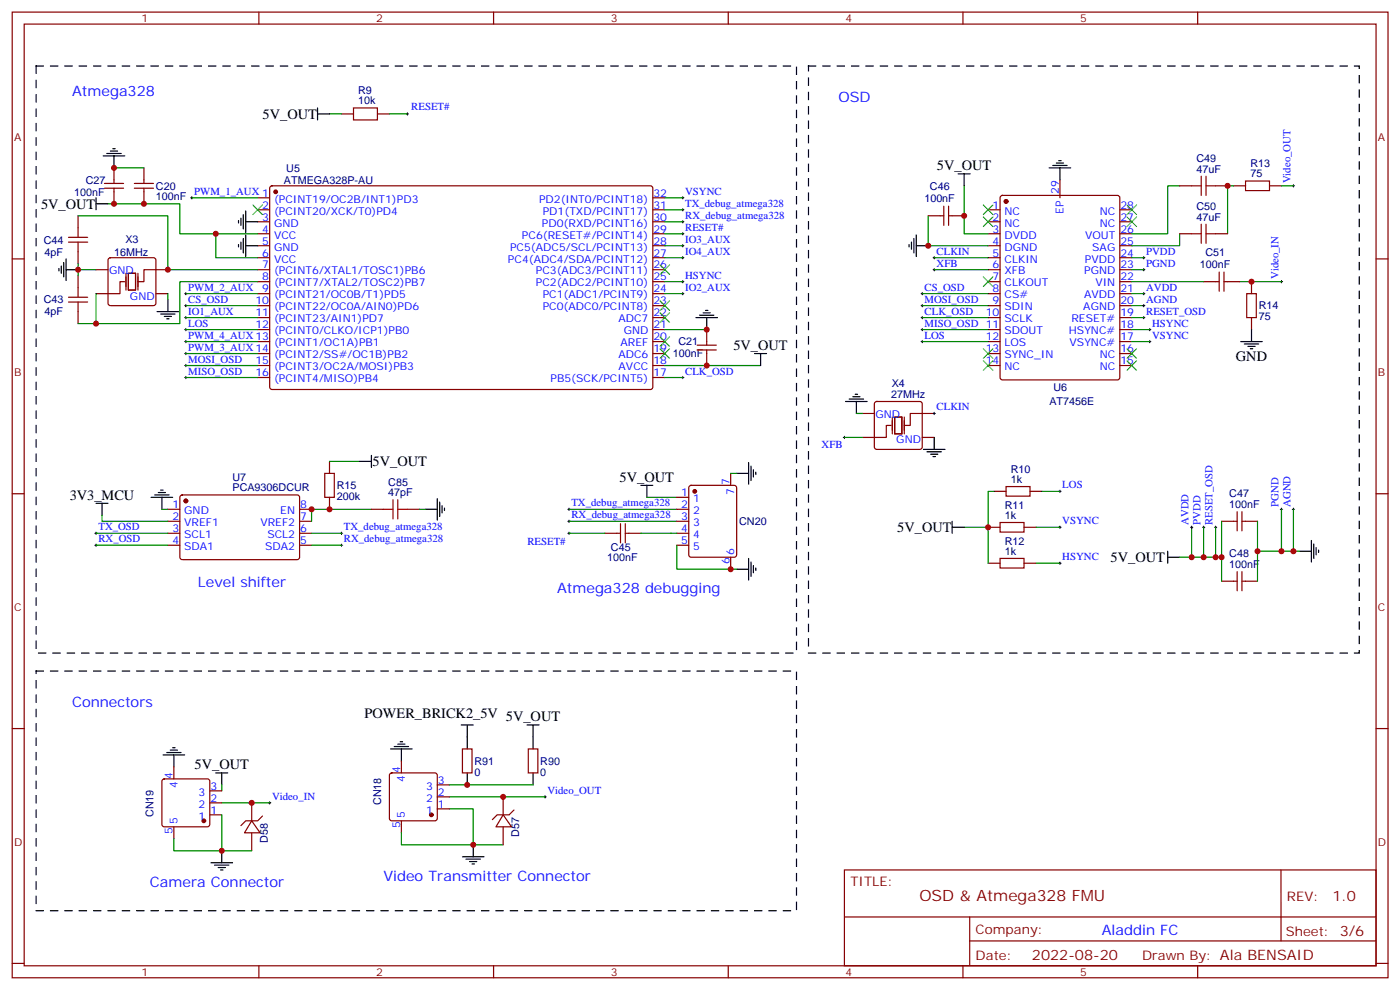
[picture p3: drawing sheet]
<svg xmlns="http://www.w3.org/2000/svg" width="412mm" height="292mm" viewBox="0 0 412 292" stroke-linecap="round" stroke-linejoin="round" font-family="sans-serif">
<g fill="none" stroke="#870000" stroke-width=".35">
<path d="M3.6 3.6h405.3v284.3h-405.3zM7.1 7.1h398.3v277.3h-398.3zM76.3 3.6v3.5M145.4 3.6v3.5M214.6 3.6v3.5M283.7 3.6v3.5M352.8 3.6v3.5M100.6 33.5h3.5M104.1 31.8h7.1v3.5h-7.1zM111.2 33.5h3.5M30.8 55.4h5.6M30.8 54h5.6"/>
<path d="M33.6 49.4v4.6M33.6 55.4v4.6M39.6 55.4h5.6M39.6 54h5.6M42.4 49.4v4.6M42.4 55.4v4.6M75.9 58.2h3.5M79.7 54.9l.5-.2 111.7 .1 .4 .6v58.9l-.7 .4-111.7-.1-.5-.6v-58.6zM192.3 58.2h3.6M294.9 57.7l.4-.2h33.9l.7 .5v53.2l-.4 .6-34.2 .1-.6-.5-.1-53.2zM312.3 53v5.2M347.6 54.7h3.5"/>
<path d="M358.1 54.7h3.6M363.4 54.7h3.6M367 53.3h7v2.8h-7zM374 54.7h3.5M3.6 76.2h3.5M20.2 71.3h5.6M20.2 69.9h5.6M23 63.5v6.4M23 71.3v6.3M28.3 79.4h3.5M32.1 76.1l.4-.2h12.7l.5 .2 .2 .5v12.7l-.2 .5-.5 .2h-12.7l-.5-.2-.2-.5v-12.7zM49.5 79.4h-7.1v3.5h-1.8"/>
<path d="M75.9 61.8h3.5M75.9 65.3h3.5M75.9 68.8h3.5M75.9 72.4h3.5M75.9 75.9h3.5M75.9 79.4h3.5M192.3 61.8h3.6M192.3 65.3h3.6M192.3 68.8h3.6M192.3 72.4h3.6M192.3 75.9h3.6M192.3 79.4h3.6"/>
<path d="M273.5 63.5h4.6M278.1 60.7v5.7M279.5 60.7v5.7M279.5 63.5h4.6M291.1 61.8h3.5M291.1 65.3h3.5M291.1 68.8h3.5M291.1 72.4h3.5M291.1 75.9h3.5M291.1 79.4h3.5M329.9 61.8h3.5M329.9 65.3h3.5"/>
<path d="M329.9 68.8h3.5M329.9 72.4h3.5M329.9 75.9h3.5M329.9 79.4h3.5M347.6 68.8h3.5M358.1 68.8h3.6M405.4 76.2h3.5M20.2 87.5h5.6M20.2 88.9h5.6M23 81.2v6.3M23 88.9v6.4M36.8 82.9h-1.5v3.6h-7"/>
<path d="M37.1 80.5v4.9M37.8 80.5h2.1v4.9h-2.1zM40.6 80.5v4.9M45.9 86.5h3.6M75.9 82.9h3.5M75.9 86.5h3.5M75.9 90h3.5M75.9 93.5h3.5M75.9 97h3.5M192.3 82.9h3.6M192.3 86.5h3.6M192.3 90h3.6"/>
<path d="M192.3 93.5h3.6M192.3 97h3.6M208.2 97v4.6M291.1 82.9h3.5M291.1 86.5h3.5M291.1 90h3.5M291.1 93.5h3.5M291.1 97h3.5M329.9 82.9h3.5M329.9 86.5h3.5M329.9 90h3.5M329.9 93.5h3.5"/>
<path d="M329.9 97h3.5M354.6 82.9h4.6M359.2 80.1v5.7M360.6 82.9h4.6M360.6 80.1v5.7M367.3 86.5h2.8v7h-2.8zM368.7 82.9v3.6M368.7 93.5v3.5M75.9 100.6h3.5M75.9 104.1h3.5M75.9 107.6h3.5M75.9 111.2h3.5"/>
<path d="M192.3 100.6h3.6M192.3 104.1h3.6M192.3 107.6h3.6M192.3 111.2h3.6M205.4 101.6h5.6M205.4 103h5.6M208.2 103v4.6M257.8 118.4l.5-.2h12.7l.5 .2 .2 .5v12.7l-.2 .5-.5 .2h-12.7l-.5-.2-.2-.5v-12.7zM291.1 100.6h3.5M291.1 104.1h3.5M291.1 107.6h3.5M329.9 100.6h3.5"/>
<path d="M329.9 104.1h3.5M329.9 107.6h3.5M95.7 139.4h2.8v7h-2.8zM97.1 135.9v3.5M215.3 139.4v3.5M254.1 121.7h3.5M262.5 125.3h-1.4v3.5h-7M262.9 122.8v4.9M263.6 122.8h2.1v4.9h-2.1zM266.4 122.8v4.9M271.7 128.8h3.5M275.2 121.7h-7v3.6h-1.8"/>
<path d="M3.6 145.4h3.5M49.5 157h3.5M49.5 153.5h3.5M49.5 150h3.5M53.2 145.9l.5-.2 34.1 .1 .5 .6-.1 18-.6 .4-34.2-.1-.4-.6v-17.7zM88.3 157h3.5M88.3 153.5h3.5M88.3 150h3.5M97.1 146.4v3.6M109.4 150h3.6M120 150h3.5M178.2 157h4.6"/>
<path d="M182.8 154.2v5.6M184.2 154.2v5.6M184.2 157h4.6M199.4 157h3.5M199.4 153.5h3.5M199.4 150h3.5M199.4 146.4h3.5M203.2 143.1l.4-.2h12.7l.7 .4v20.1l-.4 .6-13 .1-.6-.5-.1-20zM291.1 155.3h3.5M292.9 144.7h3.5M294.6 153.8h7.1v2.9h-7.1zM296.4 143.3h7.1v2.8h-7.1z"/>
<path d="M301.7 155.3h3.5M303.5 144.7h3.5M359.9 153.5h4.6M364.5 150.7v5.6M365.9 150.7v5.6M365.9 153.5h4.6M405.4 145.4h3.5M49.5 160.5h3.5M88.3 160.5h3.5M199.4 160.5h3.5M215.3 164.1v3.5M291.1 165.8h3.5"/>
<path d="M294.6 164.4h7.1v2.9h-7.1zM301.7 165.8h3.5M359.9 171.1h4.6M364.5 168.3v5.7M365.9 168.3v5.7M365.9 171.1h4.6M3.6 214.5h3.5M405.4 214.5h3.5M47.9 229.5l.5-.2h12.7l.5 .2 .2 .5v12.7l-.2 .5-.5 .3h-12.7l-.5-.3-.2-.5v-12.7zM51.2 225.8v3.5M61.8 239.9h3.5M61.8 236.4h3.5"/>
<path d="M61.8 232.9h3.5M74.2 236.4v5.3M115 227.8l.4-.2h12.7l.5 .2 .2 .5v12.7l-.2 .5-.5 .2h-12.7l-.5-.2-.2-.5v-12.7zM118.3 224v3.6M128.8 238.2h3.6M128.8 234.6h3.6M128.8 231.1h3.6M136.2 220.5h2.9v7.1h-2.9zM148.2 239.9l2.5 3.6h-4.6zM148.2 234.6v5.3M151.4 238.5l-1.4 1.4h-3.5l-1.4 1.4M155.6 220.5h2.9v7.1h-2.9z"/>
<path d="M51.2 243.5v3.5M74.2 241.7l2.4 3.5h-4.6zM74.2 245.2v5.3M77.3 240.3l-1.4 1.4h-3.5l-1.4 1.4M118.3 241.7v3.5M148.2 243.5v5.2M248.8 256.2h156.6v28.2h-156.6zM377.4 256.2v20.9M248.8 270h156.5M285.7 277.1h119.6M285.7 270v14.1M3.6 283.7h3.5"/>
<path d="M76.3 284.4v3.5M145.4 284.4v3.5M214.6 284.4v3.5M283.7 284.4v3.5M352.8 284.4v3.5M405.4 283.7h3.5"/>
</g>
<g fill="#870000" stroke="#870000" stroke-width=".35">
<circle cx="81.2" cy="56.5" r=".53"/>
<circle cx="296.4" cy="59.3" r=".53"/>
<circle cx="54.8" cy="147.5" r=".53"/>
<circle cx="127.1" cy="239.9" r=".53"/>
<circle cx="60" cy="241.7" r=".53"/>
<circle cx="204.7" cy="144.7" r=".53"/>
</g>
<g fill="none" stroke="#000" stroke-width=".35">
<path d="M93.6 33.5h3.5M93.6 31.8v3.5M28.3 58.2v3.6M30.4 45.9h6.4M31.5 45.2h4.2M32.5 44.5h2.1M33.2 43.8h.7M33.6 45.9v3.5M282.3 51.2h3.5M284.1 51.2v3.5M309.1 49.4h6.4M310.2 48.7h4.2"/>
<path d="M311.2 48h2.1M311.9 47.3h.7M312.3 49.4v3.6M17.4 79.1v.7M18.1 78.4v2.1M18.8 77.3v4.2M19.5 79.4h3.5M19.5 76.2v6.4M28.3 60h3.5M70.3 64.9v.8M70.3 72v.7M71 64.2v2.2"/>
<path d="M71 71.3v2.1M71.7 63.2v4.2M71.7 70.2v4.3M72.4 65.3h3.5M72.4 62.1v6.4M72.4 69.2v6.3M72.4 72.4h3.5M267.8 72v.7M268.5 71.3v2.1M269.2 70.2v4.3M269.9 72.4h3.6M269.9 69.2v6.3"/>
<path d="M46.3 91.8h6.3M47.3 92.5h4.3M48.4 93.2h2.1M49.1 93.9h.7M49.5 88.2v3.6M205 93.5h6.4M206.1 92.8h4.2M207.2 92.1h2.1M207.9 91.4h.7M208.2 93.5v3.5M368.7 97v3.6M222.3 104.1h3.5"/>
<path d="M224.1 104.1v3.5M249.1 118.2h6.4M250.2 117.5h4.2M251.2 116.8h2.2M252 116.1h.7M252.3 118.2v3.5M365.5 100.6h6.4M366.6 101.3h4.2M367.7 102h2.1M368.4 102.7h.7M105.9 135.9h3.5M109.4 134.1v3.5"/>
<path d="M217 139.4h3.6M220.6 136.2v6.4M221.3 137.3v4.2M222 138.3v2.1M222.7 139v.7M272.1 132.3h6.3M273.1 133h4.3M274.2 133.7h2.1M274.9 134.4h.7M275.2 128.8v3.5M28.3 148.2h3.5M30.1 148.2v3.5"/>
<path d="M44.5 146.4h6.4M45.6 145.7h4.2M46.6 145h2.2M47.3 144.3h.7M47.7 146.4v3.6M125.3 150h3.5M128.8 146.8v6.3M129.5 147.8v4.3M130.2 148.9v2.1M131 149.6v.7M188.8 142.9h3.5M190.6 142.9v3.5"/>
<path d="M280.5 155.3h3.6M280.5 153.5v3.5M386.4 159.1v6.4M217 167.6h3.6M220.6 164.4v6.4M221.3 165.5v4.2M222 166.5v2.2M222.7 167.3v.7M344 164.1h3.6M344 162.3v3.5M382.8 162.3h3.6M387.1 160.2v4.2"/>
<path d="M387.8 161.3v2.1M388.5 162v.7M116.1 219.8h4.3M117.2 219.1h2.1M117.9 218.4h.7M135.9 213.5h3.5M137.7 213.5v7M155.3 213.5h3.5M157.1 213.5v7M48 222.3h6.4M49.1 221.6h4.2M50.2 220.9h2.1"/>
<path d="M50.9 220.2h.7M51.2 222.3v3.5M63.6 227.6h3.5M65.3 227.6v3.5M115.1 220.5h6.3M118.3 220.5v3.5M137.7 227.6v3.5M157.1 227.6v3.5M62.2 254h6.3M63.2 254.7h4.3M64.3 255.4h2.1M65 256.2h.7"/>
<path d="M65.3 250.5v3.5M136.2 252.3h6.4M137.3 253h4.2M138.4 253.7h2.1M139.1 254.4h.7M139.4 248.7v3.6"/>
</g>
<g fill="none" stroke="#008700" stroke-width=".35">
<path d="M97.1 33.5h3.5M114.7 33.5h5.3M33.6 49.4h8.8M56.5 58.2h19.4M195.9 58.2h5.3M284.1 54.7v14.1h7M347.6 54.7h-3.6v14.1h-10.6M363.4 54.7h-1.7v14.1M377.5 54.7h3.6M23 77.6v1.8h5.3M23 63.5h26.5v15.9h26.4M23 79.4v1.8"/>
<path d="M31.8 60h21.2v8.8h22.9M63.6 68.8v7.1h12.3M195.9 61.8h5.3M195.9 65.3h5.3M195.9 68.8h5.3M195.9 75.9h5.3M195.9 72.4h5.3M273.5 63.5v8.9h17.6M275.2 75.9h15.9M275.2 79.4h15.9M333.4 75.9h3.6M333.4 79.4h3.6"/>
<path d="M347.6 68.8v3.6h-14.2M28.3 86.5v8.8h-5.3M49.5 86.5v1.7M54.8 97h21.1M54.8 90h21.1M54.8 86.5h21.1M54.8 93.5h21.1M75.9 82.9h-22.9v12.4h-24.7M195.9 97h12.3M195.9 86.5h5.3M195.9 82.9h5.3M271.7 97h19.4"/>
<path d="M271.7 90h19.4M271.7 86.5h19.4M271.7 93.5h19.4M333.4 90h3.6M333.4 97h5.3M333.4 86.5h3.6M333.4 93.5h3.6M333.4 82.9h21.2M365.2 82.9h12.3M54.8 107.6h21.1M54.8 111.2h21.1M54.8 100.6h21.1"/>
<path d="M54.8 104.1h21.1M195.9 107.6h28.2M195.9 111.2h5.3M271.7 100.6h19.4M333.4 100.6h5.3M97.1 135.9h8.8M215.3 139.4h1.7M248.8 128.8h5.3M252.3 121.7h1.8M28.3 157h21.2M30.1 151.7v1.8h19.4M47.7 150h1.8"/>
<path d="M91.8 157h8.8M109.4 150h-17.6v3.5M123.5 150h1.8M167.6 150h31.8M167.6 157h10.6M167.6 153.5h31.8M188.8 157h10.6M190.6 146.4h8.8M284.1 155.3h7M292.9 144.7h-1.8v21.1M305.2 155.3h7.1M307 144.7h5.3"/>
<path d="M351.1 155.3v8.8h8.8M354.6 155.3v8.8M358.1 155.3v8.8M359.9 153.5v17.6M370.5 153.5v17.6M377.5 150v12.3M381.1 150v12.3M28.3 160.5h21.2M91.8 160.5h8.8M199.4 160.5v7.1h17.6M305.2 165.8h7.1M347.6 164.1h3.5"/>
<path d="M370.5 162.3h12.3M65.3 231.1v1.8M65.3 239.9v10.6M65.3 236.4h14.1M132.4 238.2h7v10.5h8.8M132.4 231.1h24.7M132.4 234.6h28.2M51.2 247v3.5h23M118.3 245.2v3.5h21.1"/>
</g>
<g fill="none" stroke="#3c3" stroke-width=".35">
<path d="M74.5 60.4l2.8 2.8M77.3 60.4l-2.8 2.8M194.5 78l2.8 2.8M197.3 78l-2.8 2.8M289.7 60.4l2.8 2.8M289.7 63.9l2.8 2.8M292.5 60.4l-2.8 2.8M292.5 63.9l-2.8 2.8M332 60.4l2.9 2.8M332 63.9l2.9 2.8M334.9 60.4l-2.9 2.8M334.9 63.9l-2.9 2.8"/>
<path d="M194.5 99.2l2.8 2.8M194.5 88.6l2.8 2.8M194.5 92.1l2.8 2.8M197.3 99.2l-2.8 2.8M197.3 88.6l-2.8 2.8M197.3 92.1l-2.8 2.8M289.7 81.5l2.8 2.8M292.5 81.5l-2.8 2.8M194.5 102.7l2.8 2.8M197.3 102.7l-2.8 2.8M289.7 106.2l2.8 2.8M289.7 102.7l2.8 2.8"/>
<path d="M292.5 102.7l-2.8 2.8M292.5 106.2l-2.8 2.8M332 102.7l2.9 2.8M332 106.2l2.9 2.8M334.9 102.7l-2.9 2.8M334.9 106.2l-2.9 2.8"/>
</g>
<g fill="none" stroke="#000" stroke-width=".29">
<path d="M119.7 33.5h.7M120 33.2v.7M56.2 58.2h.7M56.5 57.9v.7M200.8 58.2h.7M201.2 57.9v.7M380.7 54.7h.7M381.1 54.4v.7M200.8 61.8h.7M200.8 65.3h.7M200.8 68.8h.7M200.8 75.9h.7"/>
<path d="M200.8 72.4h.7M201.2 61.4v.7M201.2 64.9v.8M201.2 68.5v.7M201.2 72v.7M201.2 75.5v.7M274.9 75.9h.7M274.9 79.4h.7M275.2 75.5v.7M275.2 79.1v.7M336.6 75.9h.7M336.6 79.4h.7"/>
<path d="M337 75.5v.7M337 79.1v.7M54.4 90h.7M54.4 86.5h.7M54.4 93.5h.7M54.4 97h.7M54.8 86.1v.7M54.8 89.6v.7M54.8 93.2v.7M54.8 96.7v.7M200.8 86.5h.7M200.8 82.9h.7"/>
<path d="M201.2 82.6v.7M201.2 86.1v.7M271.4 90h.7M271.4 86.5h.7M271.4 93.5h.7M271.4 97h.7M271.7 86.1v.7M271.7 89.6v.7M271.7 93.2v.7M271.7 96.7v.7M336.6 90h.7M336.6 86.5h.7"/>
<path d="M336.6 93.5h.7M337 86.1v.7M337 89.6v.7M337 93.2v.7M338.4 97h.7M338.7 96.7v.7M377.2 82.9h.7M377.5 82.6v.7M54.4 111.2h.7M54.4 100.6h.7M54.4 107.6h.7M54.4 104.1h.7"/>
<path d="M54.8 100.2v.7M54.8 103.8v.7M54.8 107.3v.7M54.8 110.8v.7M200.8 111.2h.7M201.2 110.8v.7M271.4 100.6h.7M271.7 100.2v.7M338.4 100.6h.7M338.7 100.2v.7M248.4 128.8h.7M248.8 128.4v.8"/>
<path d="M274.9 121.7h.7M275.2 121.4v.7M27.9 157h.7M28.3 156.7v.7M100.3 157h.7M100.6 156.7v.7M167.3 150h.7M167.3 153.5h.7M167.3 157h.7M167.6 149.6v.7M167.6 153.1v.7M167.6 156.7v.7"/>
<path d="M311.9 144.7h.7M311.9 155.3h.7M312.3 144.3v.7M312.3 154.9v.7M350.7 155.3h.7M351.1 154.9v.7M354.3 155.3h.7M354.6 154.9v.7M357.8 155.3h.7M358.1 154.9v.7M377.2 150h.7M377.5 149.6v.7"/>
<path d="M380.7 150h.7M381.1 149.6v.7M27.9 160.5h.7M28.3 160.2v.7M100.3 160.5h.7M100.6 160.2v.7M311.9 165.8h.7M312.3 165.5v.7M79.1 236.4h.7M79.4 236v.7M160.2 234.6h.7M160.6 234.3v.7"/>
</g>
<path d="M10.7 19.4h224v172.9h-224zM238.2 19.4h162.3v172.9h-162.3zM10.7 197.6h224v70.5h-224z" fill="none" stroke="#000" stroke-width=".35" stroke-dasharray="2.1 2.1"/>
<path d="M351.1 54.7h2.8M353.9 51.9v5.6M355.3 54.7h2.8M355.3 51.9v5.6M351.1 68.8h2.8M353.9 66v5.6M355.3 66v5.6M355.3 68.8h2.8M113 150h2.8M115.8 147.1v5.7M117.2 150h2.8M117.2 147.1v5.7" fill="none" stroke="#a10000" stroke-width=".35"/>
<g fill="#c00">
<circle cx="23" cy="79.4" r=".88"/>
<circle cx="63.6" cy="68.8" r=".88"/>
<circle cx="284.1" cy="63.5" r=".88"/>
<circle cx="273.5" cy="72.4" r=".88"/>
<circle cx="291.1" cy="155.3" r=".88"/>
<circle cx="370.5" cy="162.3" r=".88"/>
<circle cx="377.5" cy="162.3" r=".88"/>
<circle cx="381.1" cy="162.3" r=".88"/>
<circle cx="359.9" cy="164.1" r=".88"/>
<circle cx="354.6" cy="164.1" r=".88"/>
<circle cx="358.1" cy="164.1" r=".88"/>
<circle cx="91.8" cy="150" r=".88"/>
<circle cx="49.5" cy="79.4" r=".88"/>
<circle cx="28.3" cy="95.3" r=".88"/>
<circle cx="215.3" cy="167.6" r=".88"/>
<circle cx="148.2" cy="234.6" r=".88"/>
<circle cx="139.4" cy="248.7" r=".88"/>
<circle cx="74.2" cy="236.4" r=".88"/>
<circle cx="65.3" cy="250.5" r=".88"/>
<circle cx="137.7" cy="231.1" r=".88"/>
<circle cx="361.7" cy="54.7" r=".88"/>
<circle cx="351.1" cy="164.1" r=".88"/>
<circle cx="208.2" cy="107.6" r=".88"/>
<circle cx="208.2" cy="97" r=".88"/>
<circle cx="42.4" cy="60" r=".88"/>
<circle cx="33.6" cy="60" r=".88"/>
<circle cx="33.6" cy="49.4" r=".88"/>
<circle cx="97.1" cy="150" r=".88"/>
<circle cx="368.7" cy="82.9" r=".88"/>
</g>
<text font-size="4.6" fill="#800" x="270.9" y="265.2">OSD &amp; Atmega328 FMU</text>
<g font-size="4.2" fill="#00f">
<text x="21.2" y="28.3">Atmega328</text>
<text x="247" y="30">OSD</text>
<text x="58.3" y="172.9">Level shifter</text>
<text x="164.1" y="174.7">Atmega328 debugging</text>
<text x="21.2" y="208.2">Connectors</text>
<text x="44.2" y="261.1">Camera Connector</text>
<text x="113" y="259.3">Video Transmitter Connector</text>
<text x="324.6" y="275.2">Aladdin FC</text>
</g>
<g font-size="4.2">
<text x="77.4" y="35">5V_OUT</text>
<text x="276.1" y="50.1">5V_OUT</text>
<text x="12.1" y="61.4">5V_OUT</text>
<text x="216.1" y="103">5V_OUT</text>
<text x="364.1" y="106.2">GND</text>
<text x="109.8" y="137.3">5V_OUT</text>
<text x="182.6" y="141.8">5V_OUT</text>
<text x="20.5" y="147.1">3V3_MCU</text>
<text x="264.4" y="156.7">5V_OUT</text>
<text x="327.2" y="165.5">5V_OUT</text>
<text x="107.4" y="211.4">POWER_BRICK2_5V 5V_OUT</text>
<text x="57.3" y="226.5">5V_OUT</text>
</g>
<g font-size="4.2" fill="#800">
<text x="392.6" y="265.4">1.0</text>
<text x="304" y="282.8">2022-08-20</text>
</g>
<g font-size="3.9" fill="#800">
<text x="250.5" y="260.7">TITLE:</text>
<text x="379.2" y="265.4">REV:</text>
<text x="287.5" y="274.9">Company:</text>
<text x="378.8" y="275.6">Sheet: 3/6</text>
<text x="287.5" y="282.6">Date:</text>
<text x="336.5" y="282.7">Drawn By: Ala BENSAID</text>
</g>
<g font-size="3.2" fill="#800">
<text x="41.7" y="6.6">1</text>
<text x="110.8" y="6.6">2</text>
<text x="180" y="6.6">3</text>
<text x="249.1" y="6.6">4</text>
<text x="318.3" y="6.6">5</text>
<text x="4.1" y="41.7">A</text>
<text x="405.9" y="41.7">A</text>
<text x="4.1" y="110.8">B</text>
<text x="405.9" y="110.8">B</text>
<text x="4.1" y="180">C</text>
<text x="405.9" y="180">C</text>
<text x="4.1" y="249.1">D</text>
<text x="405.9" y="249.1">D</text>
<text x="41.7" y="287.4">1</text>
<text x="110.8" y="287.4">2</text>
<text x="180" y="287.4">3</text>
<text x="249.1" y="287.4">4</text>
<text x="318.3" y="287.4">5</text>
</g>
<g font-size="3.2" fill="#000080">
<text x="105.5" y="27.6">R9</text>
<text x="105.5" y="30.7">10k</text>
<text x="352.5" y="47.7">C49</text>
<text x="84.3" y="50.6">U5</text>
<text x="352.5" y="50.8">47uF</text>
<text x="368.4" y="52.2">75</text>
<text x="368.4" y="49.1">R13</text>
<text x="21.9" y="57.7">100nF</text>
<text x="25.3" y="54.1">C27</text>
<text x="45.9" y="59">100nF</text>
<text x="45.9" y="55.9">C20</text>
<text x="83.7" y="54.1">ATMEGA328P-AU</text>
<text x="272.3" y="59.4">100nF</text>
<text x="274" y="55.9">C46</text>
<text x="352.5" y="64.9">47uF</text>
<text x="352.5" y="61.8">C50</text>
<text x="12.9" y="71.7">C44</text>
<text x="36.9" y="71.6">X3</text>
<text x="13.1" y="75.2">4pF</text>
<text x="33.6" y="75.3">16MHz</text>
<text x="355.1" y="75.3">C51</text>
<text x="353.5" y="78.8">100nF</text>
<text x="12.9" y="89.3">C43</text>
<text x="13.1" y="92.9">4pF</text>
<text x="370.8" y="94.3">75</text>
<text x="370.8" y="91.1">R14</text>
<text x="199.9" y="101.7">C21</text>
<text x="198.3" y="105.2">100nF</text>
<text x="262.7" y="114">X4</text>
<text x="262.6" y="117.2">27MHz</text>
<text x="309.2" y="119.3">AT7456E</text>
<text x="310.4" y="115.1">U6</text>
<text x="68.5" y="141.7">U7</text>
<text x="114.4" y="143">C85</text>
<text x="297.8" y="142.2">1k</text>
<text x="297.8" y="139.3">R10</text>
<text x="68.5" y="144.7">PCA9306DCUR</text>
<text x="99.2" y="147.2">200k</text>
<text x="99.2" y="144">R15</text>
<text x="114.4" y="146.1">47pF</text>
<text x="296" y="149.8">R11</text>
<text x="362.2" y="149.6">100nF</text>
<text x="362.2" y="146.4">C47</text>
<text x="217.8" y="154.6">CN20</text>
<text x="296" y="152.8">1k</text>
<text x="296" y="160.4">R12</text>
<text x="178.8" y="165.3">100nF</text>
<text x="180" y="162.3">C45</text>
<text x="296" y="163.4">1k</text>
<text x="362.2" y="167.3">100nF</text>
<text x="362.2" y="164">C48</text>
<text x="139.8" y="225.2">R91</text>
<text x="159.2" y="225.2">R90</text>
<text x="139.8" y="228.4">0</text>
<text x="159.2" y="228.4">0</text>
<text x="112.3" y="237.1" transform="rotate(-90 112.3 237.1)">CN18</text>
<text x="45.2" y="240.6" transform="rotate(-90 45.2 240.6)">CN19</text>
<text x="78.9" y="248.2" transform="rotate(-90 78.9 248.2)">D58</text>
<text x="152.9" y="246.5" transform="rotate(-90 152.9 246.5)">D57</text>
</g>
<g font-size="3.2" fill="#00f">
<text x="121.2" y="32.3">RESET#</text>
<text x="57.2" y="57.4">PWM_1_AUX 1</text>
<text x="80.8" y="59.7">(PCINT19/OC2B/INT1)PD3</text>
<text x="158.8" y="59.7">PD2(INT0/PCINT18)</text>
<text x="192.5" y="57.9">32</text>
<text x="201.9" y="57.4">VSYNC</text>
<text x="311.9" y="57.2" transform="rotate(-90 311.9 57.2)">29</text>
<text x="380.2" y="54" transform="rotate(-90 380.2 54)">Video_OUT</text>
<text x="77.3" y="61.4">2</text>
<text x="77.3" y="64.9">3</text>
<text x="80.8" y="63.2">(PCINT20/XCK/T0)PD4</text>
<text x="159.9" y="63.2">PD1(TXD/PCINT17)</text>
<text x="192.5" y="64.9">30</text>
<text x="192.5" y="61.4">31</text>
<text x="201.9" y="60.9">TX_debug_atmega328</text>
<text x="201.9" y="64.4">RX_debug_atmega328</text>
<text x="292.4" y="61.4">1</text>
<text x="292.4" y="64.9">2</text>
<text x="295.9" y="63.2">NC</text>
<text x="313.3" y="62.9" transform="rotate(-90 313.3 62.9)">EP</text>
<text x="324" y="63.2">NC</text>
<text x="330.1" y="64.9">27</text>
<text x="330.1" y="61.4">28</text>
<text x="77.3" y="68.5">4</text>
<text x="80.8" y="66.7">GND</text>
<text x="80.8" y="70.2">VCC</text>
<text x="153.8" y="70.2">PC6(RESET#/PCINT14)</text>
<text x="159.7" y="66.7">PD0(RXD/PCINT16)</text>
<text x="192.5" y="68.5">29</text>
<text x="201.9" y="67.9">RESET#</text>
<text x="201.9" y="71.5">IO3_AUX</text>
<text x="292.4" y="68.5">3</text>
<text x="295.9" y="66.7">NC</text>
<text x="295.9" y="70.2">DVDD</text>
<text x="319.7" y="70.2">VOUT</text>
<text x="324" y="66.7">NC</text>
<text x="330.1" y="68.5">26</text>
<text x="77.3" y="72">5</text>
<text x="77.3" y="75.5">6</text>
<text x="80.8" y="73.8">GND</text>
<text x="80.8" y="77.3">VCC</text>
<text x="149.7" y="77.3">PC4(ADC4/SDA/PCINT12)</text>
<text x="150.3" y="73.8">PC5(ADC5/SCL/PCINT13)</text>
<text x="192.5" y="75.5">27</text>
<text x="192.5" y="72">28</text>
<text x="201.9" y="75">IO4_AUX</text>
<text x="275.9" y="75">CLKIN</text>
<text x="292.4" y="72">4</text>
<text x="292.4" y="75.5">5</text>
<text x="295.9" y="73.8">DGND</text>
<text x="295.9" y="77.3">CLKIN</text>
<text x="319.6" y="77.3">PVDD</text>
<text x="321.8" y="73.8">SAG</text>
<text x="330.1" y="75.5">24</text>
<text x="330.1" y="72">25</text>
<text x="337.7" y="75">PVDD</text>
<text x="32.2" y="80.8">GND</text>
<text x="77.3" y="79.1">7</text>
<text x="77.3" y="82.6">8</text>
<text x="80.8" y="80.8">(PCINT6/XTAL1/TOSC1)PB6</text>
<text x="157.9" y="80.8">PC3(ADC3/PCINT11)</text>
<text x="192.5" y="82.6">25</text>
<text x="192.5" y="79.1">26</text>
<text x="201.9" y="82.1">HSYNC</text>
<text x="275.9" y="78.5">XFB</text>
<text x="292.4" y="79.1">6</text>
<text x="292.4" y="82.6">7</text>
<text x="295.9" y="80.8">XFB</text>
<text x="319.4" y="80.8">PGND</text>
<text x="330.1" y="82.6">22</text>
<text x="330.1" y="79.1">23</text>
<text x="337.7" y="78.5">PGND</text>
<text x="376.7" y="82.2" transform="rotate(-90 376.7 82.2)">Video_IN</text>
<text x="38.3" y="88.2">GND</text>
<text x="55.5" y="89.1">CS_OSD</text>
<text x="55.5" y="85.6">PWM_2_AUX</text>
<text x="75.2" y="89.6">10</text>
<text x="77.3" y="86.1">9</text>
<text x="80.8" y="84.3">(PCINT7/XTAL2/TOSC2)PB7</text>
<text x="80.8" y="87.9">(PCINT21/OC0B/T1)PD5</text>
<text x="157.9" y="84.3">PC2(ADC2/PCINT10)</text>
<text x="159.9" y="87.9">PC1(ADC1/PCINT9)</text>
<text x="192.5" y="89.6">23</text>
<text x="192.5" y="86.1">24</text>
<text x="201.9" y="85.6">IO2_AUX</text>
<text x="272.4" y="85.6">CS_OSD</text>
<text x="272.4" y="89.1">MOSI_OSD</text>
<text x="292.4" y="86.1">8</text>
<text x="292.4" y="89.6">9</text>
<text x="295.9" y="84.3">CLKOUT</text>
<text x="295.9" y="87.9">CS#</text>
<text x="319.4" y="87.9">AVDD</text>
<text x="322.7" y="84.3">VIN</text>
<text x="330.1" y="89.6">20</text>
<text x="330.1" y="86.1">21</text>
<text x="337.7" y="85.6">AVDD</text>
<text x="337.7" y="89.1">AGND</text>
<text x="55.5" y="92.6">IO1_AUX</text>
<text x="75.2" y="93.2">11</text>
<text x="80.8" y="91.4">(PCINT22/OC0A/AIN0)PD6</text>
<text x="80.8" y="94.9">(PCINT23/AIN1)PD7</text>
<text x="159.9" y="91.4">PC0(ADC0/PCINT8)</text>
<text x="182.2" y="94.9">ADC7</text>
<text x="192.5" y="93.2">22</text>
<text x="272.4" y="92.6">CLK_OSD</text>
<text x="290.4" y="93.2">10</text>
<text x="295.9" y="91.4">SDIN</text>
<text x="295.9" y="94.9">SCLK</text>
<text x="315.7" y="94.9">RESET#</text>
<text x="319.2" y="91.4">AGND</text>
<text x="330.1" y="93.2">19</text>
<text x="337.7" y="92.6">RESET_OSD</text>
<text x="55.5" y="99.7">PWM_4_AUX 13</text>
<text x="55.5" y="96.2">LOS</text>
<text x="75.2" y="96.7">12</text>
<text x="80.8" y="98.5">(PCINT0/CLKO/ICP1)PB0</text>
<text x="80.8" y="102">(PCINT1/OC1A)PB1</text>
<text x="182.8" y="102">AREF</text>
<text x="183.7" y="98.5">GND</text>
<text x="192.5" y="100.2">20</text>
<text x="192.5" y="96.7">21</text>
<text x="272.4" y="96.2">MISO_OSD 11</text>
<text x="272.4" y="99.7">LOS</text>
<text x="290.4" y="100.2">12</text>
<text x="295.9" y="98.5">SDOUT</text>
<text x="295.9" y="102">LOS</text>
<text x="314.9" y="98.5">HSYNC#</text>
<text x="315.1" y="102">VSYNC#</text>
<text x="330.1" y="100.2">17</text>
<text x="330.1" y="96.7">18</text>
<text x="339.4" y="96.2">HSYNC</text>
<text x="339.4" y="99.7">VSYNC</text>
<text x="55.5" y="106.8">MOSI_OSD</text>
<text x="55.5" y="103.2">PWM_3_AUX 14</text>
<text x="75.2" y="107.3">15</text>
<text x="80.8" y="105.5">(PCINT2/SS#/OC1B)PB2</text>
<text x="182.2" y="105.5">ADC6</text>
<text x="192.5" y="107.3">18</text>
<text x="192.5" y="103.8">19</text>
<text x="290.4" y="103.8">13</text>
<text x="290.4" y="107.3">14</text>
<text x="295.9" y="105.5">SYNC_IN</text>
<text x="324" y="105.5">NC</text>
<text x="330.1" y="107.3">15</text>
<text x="330.1" y="103.8">16</text>
<text x="55.5" y="110.3">MISO_OSD</text>
<text x="75.2" y="110.8">16</text>
<text x="80.8" y="109">(PCINT3/OC2A/MOSI)PB3</text>
<text x="80.8" y="112.6">(PCINT4/MISO)PB4</text>
<text x="162.2" y="112.6">PB5(SCK/PCINT5)</text>
<text x="182.3" y="109">AVCC</text>
<text x="192.5" y="110.8">17</text>
<text x="201.9" y="110.3">CLK_OSD</text>
<text x="295.9" y="109">NC</text>
<text x="324" y="109">NC</text>
<text x="258" y="123.2">GND</text>
<text x="275.9" y="120.9">CLKIN</text>
<text x="242.1" y="131.9">XFB</text>
<text x="264.1" y="130.6">GND</text>
<text x="214.9" y="142.9" transform="rotate(-90 214.9 142.9)">7</text>
<text x="313" y="143.8">LOS</text>
<text x="50.8" y="149.6">1</text>
<text x="88.4" y="149.6">8</text>
<text x="168.3" y="149">TX_debug_atmega328</text>
<text x="200.7" y="146.1">1</text>
<text x="200.7" y="149.6">2</text>
<text x="204.2" y="147.8">1</text>
<text x="216.3" y="145.6" transform="rotate(-90 216.3 145.6)">7</text>
<text x="376.7" y="149.3" transform="rotate(-90 376.7 149.3)">PGND</text>
<text x="380.2" y="149.3" transform="rotate(-90 380.2 149.3)">AGND</text>
<text x="50.8" y="153.1">2</text>
<text x="54.3" y="151.4">GND</text>
<text x="54.3" y="154.9">VREF1</text>
<text x="76.7" y="154.9">VREF2</text>
<text x="82.6" y="151.4">EN</text>
<text x="88.4" y="153.1">7</text>
<text x="168.3" y="152.5">RX_debug_atmega328</text>
<text x="200.7" y="153.1">3</text>
<text x="204.2" y="151.4">2</text>
<text x="204.2" y="154.9">3</text>
<text x="313" y="154.4">VSYNC</text>
<text x="350.2" y="154.6" transform="rotate(-90 350.2 154.6)">AVDD</text>
<text x="353.7" y="154.5" transform="rotate(-90 353.7 154.5)">PVDD</text>
<text x="357.3" y="154.6" transform="rotate(-90 357.3 154.6)">RESET_OSD</text>
<text x="29" y="156.1">TX_OSD</text>
<text x="29" y="159.7">RX_OSD</text>
<text x="50.8" y="156.7">3</text>
<text x="50.8" y="160.2">4</text>
<text x="54.3" y="158.4">SCL1</text>
<text x="54.3" y="162">SDA1</text>
<text x="78.2" y="162">SDA2</text>
<text x="78.8" y="158.4">SCL2</text>
<text x="88.4" y="160.2">5</text>
<text x="88.4" y="156.7">6</text>
<text x="101.3" y="156.1">TX_debug_atmega328</text>
<text x="101.3" y="159.7">RX_debug_atmega328</text>
<text x="155.4" y="160.5">RESET#</text>
<text x="200.7" y="156.7">4</text>
<text x="200.7" y="160.2">5</text>
<text x="204.2" y="158.4">4</text>
<text x="204.2" y="162">5</text>
<text x="214.9" y="166.1" transform="rotate(-90 214.9 166.1)">6</text>
<text x="216.3" y="163.4" transform="rotate(-90 216.3 163.4)">6</text>
<text x="313" y="165">HSYNC</text>
<text x="117.9" y="227.6" transform="rotate(-90 117.9 227.6)">4</text>
<text x="50.9" y="229.3" transform="rotate(-90 50.9 229.3)">4</text>
<text x="52.3" y="232.1" transform="rotate(-90 52.3 232.1)">4</text>
<text x="62" y="232.5">3</text>
<text x="119.3" y="230.3" transform="rotate(-90 119.3 230.3)">4</text>
<text x="125.5" y="232.5">3</text>
<text x="129" y="230.8">3</text>
<text x="161.3" y="233.8">Video_OUT</text>
<text x="58.5" y="237.8">2</text>
<text x="58.5" y="234.3">3</text>
<text x="62" y="239.6">1</text>
<text x="62" y="236">2</text>
<text x="80.2" y="235.5">Video_IN</text>
<text x="125.5" y="239.6">1</text>
<text x="125.5" y="236">2</text>
<text x="129" y="237.8">1</text>
<text x="129" y="234.3">2</text>
<text x="50.9" y="245.5" transform="rotate(-90 50.9 245.5)">5</text>
<text x="52.3" y="242.7" transform="rotate(-90 52.3 242.7)">5</text>
<text x="58.5" y="241.3">1</text>
<text x="117.9" y="243.7" transform="rotate(-90 117.9 243.7)">5</text>
<text x="119.3" y="241" transform="rotate(-90 119.3 241)">5</text>
</g>
</svg>
